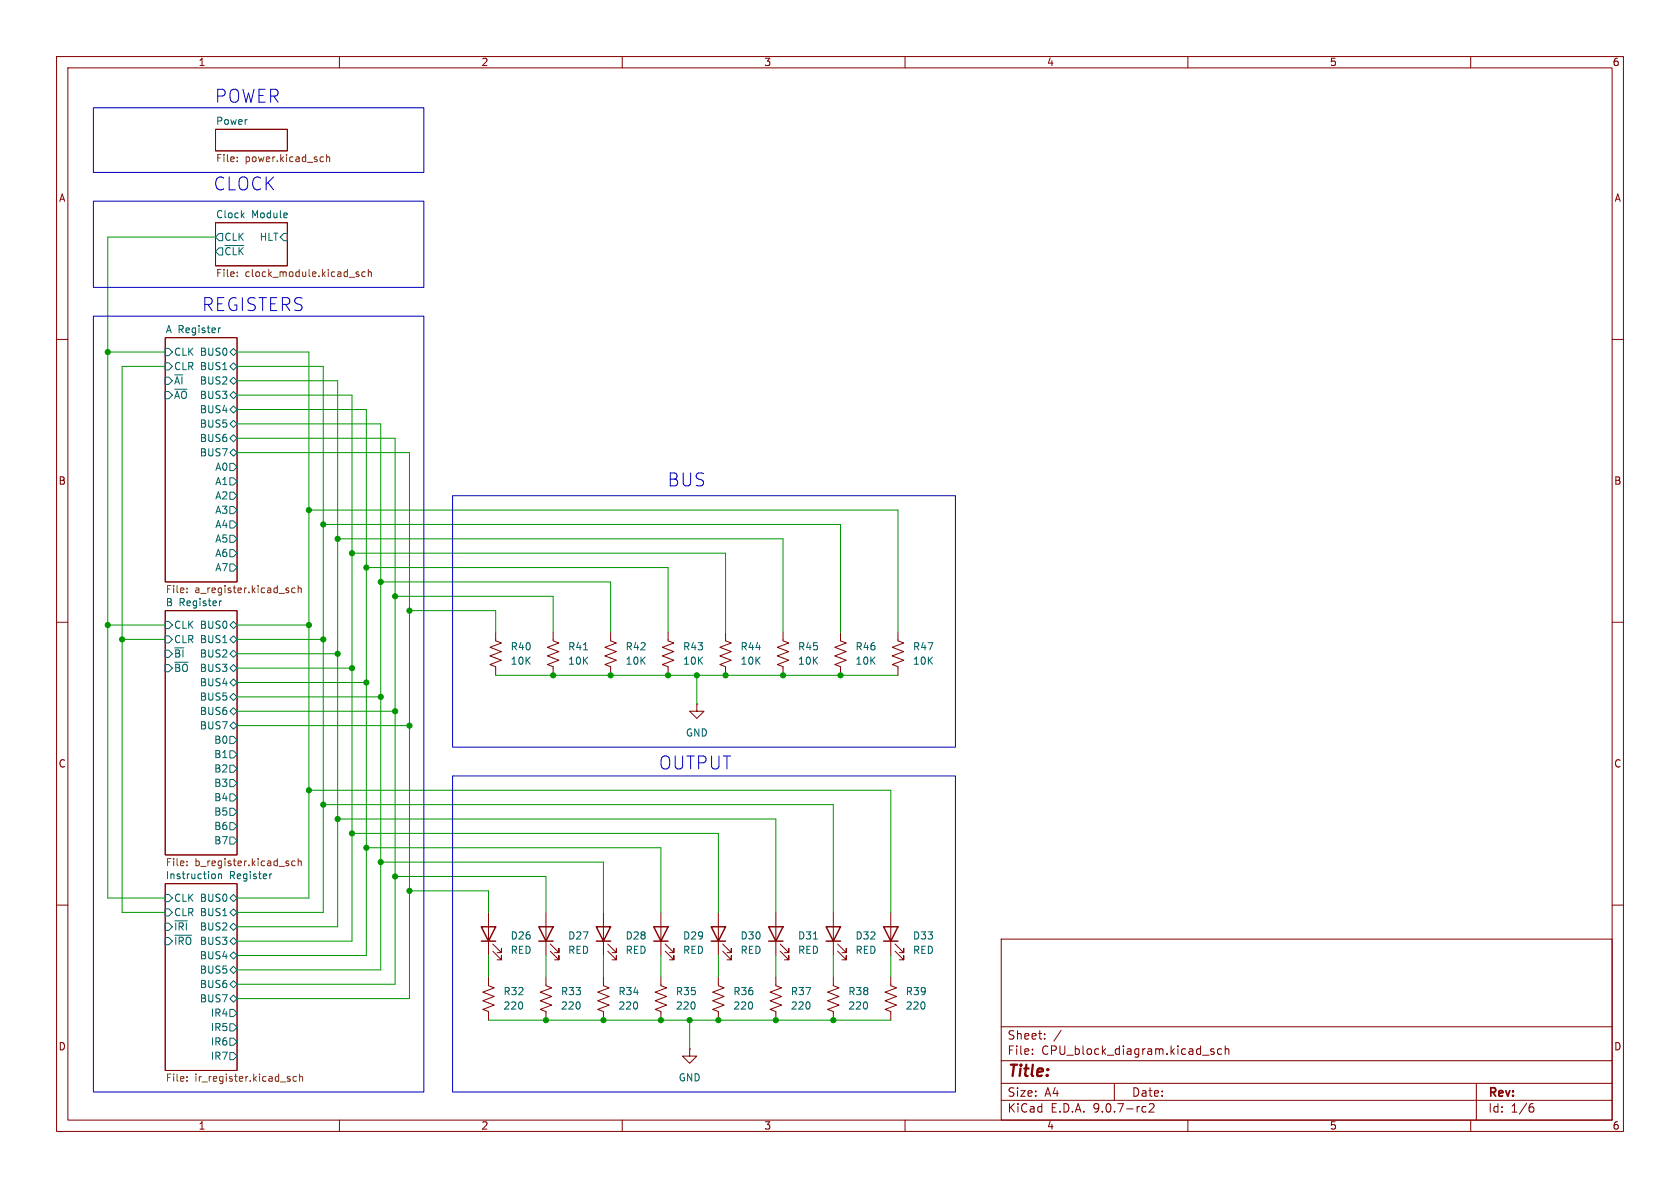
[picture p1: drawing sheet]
<svg xmlns="http://www.w3.org/2000/svg" width="297mm" height="210mm" viewBox="0 0 297 210" stroke-linecap="round" stroke-linejoin="round" font-family="sans-serif">
<g fill="none" stroke="#840000" stroke-width=".18">
<path d="M10 10h277v190h-277zM12 12h273v186h-273zM60 10v2M110 10v2M160 10v2M210 10v2M260 10v2M38.1 22.9h12.7v3.8h-12.7zM38.1 39.4h12.7v7.6h-12.7zM29.2 59.7h12.7v43.2h-12.7zM10 60h2M285 60h2"/>
<path d="M10 110h2M29.2 108h12.7v43.1h-12.7zM87.6 111.8v1.5l1 .4-2 .7 2 .8-2 .8 2 .7-2 .8 1 .4v1.5M97.8 111.8v1.5l1 .4-2 .7 2 .8-2 .8 2 .7-2 .8 1 .4v1.5M107.9 111.8v1.5l1.1 .4-2.1 .7 2.1 .8-2.1 .8 2.1 .7-2.1 .8 1 .4v1.5M118.1 111.8v1.5l1 .4-2 .7 2 .8-2 .8 2 .7-2 .8 1 .4v1.5M128.3 111.8v1.5l1 .4-2 .7 2 .8-2 .8 2 .7-2 .8 1 .4v1.5M138.4 111.8v1.5l1 .4-2 .7 2 .8-2 .8 2 .7-2 .8 1 .4v1.5M148.6 111.8v1.5l1 .4-2 .7 2 .8-2 .8 2 .7-2 .8 1 .4v1.5M158.7 111.8v1.5l1.1 .4-2.1 .7 2.1 .8-2.1 .8 2.1 .7-2.1 .8 1 .4v1.5M285 110h2M123.2 124.5v1.2h1.3l-1.3 1.3-1.3-1.3h1.3"/>
<path d="M123.2 124.5h.1M29.2 156.2h12.7v33h-12.7zM10 160h2M86.4 172.7v1.5l1 .4-2.1 .8 2.1 .7-2.1 .8 2.1 .8-2.1 .7 1.1 .4v1.5M86.4 161.3v7.6M87.1 168.1l1.5 1.6v-.8v.8h-.7M87.1 166.9l1.5 1.5v-.8v.8h-.7M96.5 172.7v1.5l1 .4-2 .8 2 .7-2 .8 2 .8-2 .7 1 .4v1.5M96.5 161.3v7.6M97.3 168.1l1.5 1.6v-.8v.8h-.8M97.3 166.9l1.5 1.5v-.8v.8h-.8M106.7 172.7v1.5l1 .4-2 .8 2 .7-2 .8 2 .8-2 .7 1 .4v1.5"/>
<path d="M106.7 161.3v7.6M107.4 168.1l1.6 1.6v-.8v.8h-.8M107.4 166.9l1.6 1.5v-.8v.8h-.8M116.8 172.7v1.5l1.1 .4-2.1 .8 2.1 .7-2.1 .8 2.1 .8-2.1 .7 1 .4v1.5M116.8 161.3v7.6M117.6 168.1l1.5 1.6v-.8v.8h-.7M117.6 166.9l1.5 1.5v-.8v.8h-.7M127 172.7v1.5l1 .4-2 .8 2 .7-2 .8 2 .8-2 .7 1 .4v1.5M127 161.3v7.6M127.8 168.1l1.5 1.6v-.8v.8h-.8M127.8 166.9l1.5 1.5v-.8v.8h-.8M137.2 172.7v1.5l1 .4-2.1 .8 2.1 .7-2.1 .8 2.1 .8-2.1 .7 1.1 .4v1.5"/>
<path d="M137.2 161.3v7.6M137.9 168.1l1.5 1.6v-.8v.8h-.7M137.9 166.9l1.5 1.5v-.8v.8h-.7M147.3 172.7v1.5l1 .4-2 .8 2 .7-2 .8 2 .8-2 .7 1 .4v1.5M147.3 161.3v7.6M148.1 168.1l1.5 1.6v-.8v.8h-.8M148.1 166.9l1.5 1.5v-.8v.8h-.8M157.5 172.7v1.5l1 .4-2 .8 2 .7-2 .8 2 .8-2 .7 1 .4v1.5M157.5 161.3v7.6M158.2 168.1l1.6 1.6v-.8v.8h-.8M158.2 166.9l1.6 1.5v-.8v.8h-.8M177 166h108v32h-108z"/>
<path d="M285 160h2M60 198v2M110 198v2M121.9 185.4v1.3h1.3l-1.3 1.3-1.3-1.3h1.3M121.9 185.4h.1M160 198v2M177 194.5h108M177 191.5h108M177 187.5h108M177 181.5h108M182.5 186.3v.1M182.5 185.5v.1"/>
<path d="M184.7 183.6v.1M184.7 182.8v.1M187.6 182.1l-1.3 2M197 191.5v3M202.2 195.6l.4 .1M202.6 196.5l-.4 .1M203.2 195.2l.5-.1 .3 .1v.3l-.9 1.1h.9M210 198v2M212.6 186.5h1.1M214.6 185.5l-.4-.1-.2 .2 .1 .2 .5 .2v.3h-.6M216 185.5l-.5-.1-.3 .3v.4l.2 .2h.6M216.6 185.5l.2-.1 .4 .1v.9"/>
<path d="M216.6 184.9v1.5M260 198v2M261 191.5v6.5M270.6 195.7h.4l.2 .3-.1 .5-.5 .1M271 195.1l-.4 .1"/>
</g>
<g fill="none" stroke="#725600" stroke-width=".18">
<path d="M41.9 28.5v.1M41.9 27.8v.1M56.8 27.7l.4 .1M57.2 28.5l-.4 .1M57.7 27.9l.2-.2 .3 .1 .1 .8M57.7 27.3v1.3M41.9 48.1v.1M41.9 48.8v.1M63 48.4l.4 .1 .1 .2-.2 .2-.4-.1M63 48.1h.4M64.6 48.1h-.4l-.2 .2 .1 .5h.5M65.1 48.2l.2-.1h.3l.1 .8"/>
<path d="M65.1 47.6v1.3M33.1 104v.1M33.1 104.7v.1M52.2 104l-.4-.1-.2 .3 .1 .5h.5M52.7 103.5v1.3M52.7 104.1l.2-.2 .3 .1 .1 .8M33.1 152.3v.1M33.1 152.9v.1M52.2 152.3l-.4-.1-.2 .2 .1 .6h.5M52.7 152.3l.2-.1 .3 .1 .1 .7M52.7 151.8v1.2M33.1 191v.1"/>
<path d="M33.1 190.4v.1M51.1 190.7l.2 .2-.2 .2M51.1 190.3l.2 .1M52.4 190.4l-.4-.1-.2 .2 .1 .6h.5M53 190.4l.1-.1 .3 .1 .1 .7M53 189.9v1.2"/>
</g>
<g fill="none" stroke="#006464" stroke-width=".18">
<path d="M42.8 38l.4 .5M43.2 37.6l-.5 .5M38.7 41.3h.7v1.2h-.7l-.6-.6zM38.7 43.8h.7v1.3h-.7l-.6-.6zM39 58l-.4 .2M39.8 43.4h3.3M50.2 41.3h.6v1.2h-.6l-.7-.6zM29.2 61.6h.6l.7 .6-.7 .7h-.6zM29.2 64.1h.6l.7 .7-.7 .6h-.6zM29.2 66.7h.6l.7 .6-.7 .6h-.6zM29.2 69.2h.6l.7 .7-.7 .6h-.6zM40.6 62.2l.7-.6 .6 .6-.6 .7z"/>
<path d="M40.6 64.8l.7-.7 .6 .7-.6 .6zM40.6 67.3l.7-.6 .6 .6-.6 .6zM40.6 69.9l.7-.7 .6 .7-.6 .6zM40.6 77.5l.7-.7 .6 .7-.6 .6zM41.3 71.8l.6 .6-.6 .6-.7-.6zM41.3 74.3l.6 .6-.6 .7-.7-.7zM40.6 81.9h.7l.6 .7-.6 .6h-.7zM40.6 84.5h.7l.6 .6-.6 .6h-.7zM40.6 87h.7l.6 .6-.6 .7h-.7zM40.6 89.5h.7l.6 .7-.6 .6h-.7zM40.6 92.1h.7l.6 .6-.6 .6h-.7zM40.6 94.6h.7l.6 .7-.6 .6h-.7z"/>
<path d="M40.6 97.2h.7l.6 .6-.6 .6h-.7zM40.6 99.7h.7l.6 .6-.6 .7h-.7zM40.6 80l.7-.6 .6 .6-.6 .6zM29.2 109.9h.6l.7 .6-.7 .6h-.6zM29.2 112.4h.6l.7 .6-.7 .7h-.6zM29.2 114.9h.6l.7 .7-.7 .6h-.6zM29.2 117.5h.6l.7 .6-.7 .6h-.6zM39.2 106.2l-.4 .3M40.6 110.5l.7-.6 .6 .6-.6 .6zM40.6 113l.7-.6 .6 .6-.6 .7zM40.6 115.6l.7-.7 .6 .7-.6 .6zM40.6 118.1l.7-.6 .6 .6-.6 .6z"/>
<path d="M103.2 114.9h.7M40.6 130.2h.7l.6 .6-.6 .6h-.7zM40.6 132.7h.7l.6 .7-.6 .6h-.7zM40.6 135.3h.7l.6 .6-.6 .6h-.7zM40.6 137.8h.7l.6 .6-.6 .7h-.7zM40.6 123.2l.7-.6 .6 .6-.6 .6zM40.6 125.7l.7-.6 .6 .6-.6 .7zM40.6 128.3l.7-.7 .6 .7-.6 .6zM41.3 120l.6 .7-.6 .6-.7-.6zM29.2 158.1h.6l.7 .7-.7 .6h-.6zM37.8 154.5l.3 .2v.4l-.3 .2M38.6 154.6l.2-.1h.3l.1 .8"/>
<path d="M38.6 154.5v.8M40.6 158.8l.7-.7 .6 .7-.6 .6zM40.6 140.3h.7l.6 .7-.6 .6h-.7zM40.6 142.9h.7l.6 .6-.6 .6h-.7zM40.6 145.4h.7l.6 .7-.6 .6h-.7zM40.6 148h.7l.6 .6-.6 .6h-.7zM48.1 154.5l-.4 .2M29.2 160.7h.6l.7 .6-.7 .6h-.6zM29.2 163.2h.6l.7 .6-.7 .7h-.6zM29.2 165.7h.6l.7 .7-.7 .6h-.6zM30.9 165.3h2.9M40.6 161.3l.7-.6 .6 .6-.6 .6z"/>
<path d="M40.6 163.8l.7-.6 .6 .6-.6 .7zM40.6 166.4l.7-.7 .6 .7-.6 .6zM40.6 168.9l.7-.6 .6 .6-.6 .6zM40.6 171.5l.7-.7 .6 .7-.6 .6zM40.6 174l.7-.6 .6 .6-.6 .6zM40.6 176.5l.7-.6 .6 .6-.6 .7zM40.6 178.4h.7l.6 .7-.6 .6h-.7zM143.8 166h.7M40.6 181h.7l.6 .6-.6 .6h-.7zM40.6 183.5h.7l.6 .7-.6 .6h-.7zM40.6 186.1h.7l.6 .6-.6 .6h-.7z"/>
</g>
<g fill="none" stroke="#840000" stroke-width=".25">
<path d="M85.1 163.8h2.5l-1.2 2.6zM85.1 166.4h2.5M95.2 163.8h2.6l-1.3 2.6zM95.2 166.4h2.6M105.4 163.8h2.5l-1.2 2.6zM105.4 166.4h2.5M115.6 163.8h2.5l-1.3 2.6zM115.6 166.4h2.5M125.7 163.8h2.6l-1.3 2.6zM125.7 166.4h2.6M135.9 163.8h2.5l-1.2 2.6zM135.9 166.4h2.5"/>
<path d="M146 163.8h2.6l-1.3 2.6zM146 166.4h2.6M156.2 163.8h2.5l-1.2 2.6zM156.2 166.4h2.5"/>
</g>
<g fill="none" stroke="#009600" stroke-width=".18">
<path d="M38.1 41.9h-19.1v116.9h10.2M19 62.2h10.2M29.2 64.8h-7.6v96.5h7.6M41.9 74.9h25.4v96.6h-25.4M41.9 62.2h12.7v96.6h-12.7M41.9 72.4h22.9v96.5h-22.9M41.9 69.9h20.3v96.5h-20.3M41.9 64.8h15.2v96.5h-15.2M41.9 77.5h27.9v96.5h-27.9M41.9 67.3h17.8v96.5h-17.8M41.9 80h30.5v96.5h-30.5M54.6 90.2h104.1v21.6"/>
<path d="M57.1 92.7h91.5v19.1M59.7 95.3h78.7v16.5M62.2 97.8h66.1v14M19 110.5h10.2M21.6 113h7.6M41.9 113h15.2M41.9 118.1h20.3M41.9 115.6h17.8M41.9 110.5h12.7M64.8 100.3h53.3v11.5M67.3 102.9h40.6v8.9M69.8 105.4h28v6.4"/>
<path d="M72.4 108h15.2v3.8M87.6 119.4h71.1M123.2 119.4v5.1M41.9 123.2h25.4M41.9 120.7h22.9M41.9 125.7h27.9M41.9 128.3h30.5M54.6 139.7h102.9v21.6M57.1 142.2h90.2v19.1M59.7 144.8h77.5v16.5M62.2 147.3h64.8v14M64.8 149.9h52v11.4"/>
<path d="M67.3 152.4h39.4v8.9M69.8 154.9h26.7v6.4M72.4 157.5h14v3.8M86.4 168.9v3.8M96.5 168.9v3.8M106.7 168.9v3.8M116.8 168.9v3.8M127 168.9v3.8M137.2 168.9v3.8M147.3 168.9v3.8M157.5 168.9v3.8M86.4 180.3h71.1"/>
<path d="M121.9 180.3v5.1"/>
</g>
<path d="M16.5 19.1h58.4v11.4h-58.4zM16.5 35.6h58.4v15.2h-58.4zM16.5 55.9h58.4v137.1h-58.4zM80 87.6h88.9v44.5h-88.9zM80 137.2h88.9v55.8h-88.9z" fill="none" stroke="#0000c2" stroke-width=".18"/>
<g fill="#009600" stroke="#009600" stroke-width=".18">
<circle cx="69.8" cy="154.9" r=".46"/>
<circle cx="67.3" cy="152.4" r=".46"/>
<circle cx="64.8" cy="149.9" r=".46"/>
<circle cx="59.7" cy="144.8" r=".46"/>
<circle cx="62.2" cy="147.3" r=".46"/>
<circle cx="64.8" cy="120.7" r=".46"/>
<circle cx="57.1" cy="113" r=".46"/>
<circle cx="54.6" cy="110.5" r=".46"/>
<circle cx="59.7" cy="115.6" r=".46"/>
<circle cx="67.3" cy="123.2" r=".46"/>
<circle cx="62.2" cy="118.1" r=".46"/>
<circle cx="19" cy="62.2" r=".46"/>
<circle cx="19" cy="110.5" r=".46"/>
<circle cx="21.6" cy="113" r=".46"/>
<circle cx="54.6" cy="139.7" r=".46"/>
<circle cx="72.4" cy="128.3" r=".46"/>
<circle cx="69.8" cy="125.7" r=".46"/>
<circle cx="57.1" cy="142.2" r=".46"/>
<circle cx="72.4" cy="108" r=".46"/>
<circle cx="121.9" cy="180.3" r=".46"/>
<circle cx="116.8" cy="180.3" r=".46"/>
<circle cx="106.7" cy="180.3" r=".46"/>
<circle cx="72.4" cy="157.5" r=".46"/>
<circle cx="96.5" cy="180.3" r=".46"/>
<circle cx="147.3" cy="180.3" r=".46"/>
<circle cx="137.2" cy="180.3" r=".46"/>
<circle cx="127" cy="180.3" r=".46"/>
<circle cx="54.6" cy="90.2" r=".46"/>
<circle cx="57.1" cy="92.7" r=".46"/>
<circle cx="59.7" cy="95.3" r=".46"/>
<circle cx="62.2" cy="97.8" r=".46"/>
<circle cx="118.1" cy="119.4" r=".46"/>
<circle cx="123.2" cy="119.4" r=".46"/>
<circle cx="64.8" cy="100.3" r=".46"/>
<circle cx="67.3" cy="102.9" r=".46"/>
<circle cx="69.8" cy="105.4" r=".46"/>
<circle cx="107.9" cy="119.4" r=".46"/>
<circle cx="97.8" cy="119.4" r=".46"/>
<circle cx="138.4" cy="119.4" r=".46"/>
<circle cx="148.6" cy="119.4" r=".46"/>
<circle cx="128.3" cy="119.4" r=".46"/>
</g>
<g font-size="3.2" fill="#0000c2">
<text x="37.8" y="18.4">POWER</text>
<text x="37.6" y="33.9">CLOCK</text>
<text x="35.6" y="55.2">REGISTERS</text>
<text x="117.9" y="86.2">BUS</text>
<text x="116.3" y="136.2">OUTPUT</text>
</g>
<text font-size="2.8" fill="#840000" x="178" y="190.9">Title:</text>
<g font-size="2.1" fill="#840000">
<text x="178" y="184">Sheet:</text>
<text x="178" y="186.7">File:</text>
<text x="184.1" y="186.7">CPU_block_diagram.kicad_sch</text>
<text x="178" y="196.9">KiCad</text>
<text x="178" y="194.1">Size:</text>
<text x="184.7" y="194.1">A4</text>
<text x="185.7" y="196.9">E.D.A.</text>
<text x="193.3" y="196.9">9.0.7-rc2</text>
<text x="200" y="194.1">Date:</text>
<text x="263" y="194.3">Rev:</text>
<text x="263" y="196.9">Id:</text>
<text x="267.1" y="196.9">1/6</text>
</g>
<g font-size="1.8" fill="#840000">
<text x="35" y="11.9">1</text>
<text x="85" y="11.9">2</text>
<text x="135" y="11.9">3</text>
<text x="185" y="11.9">4</text>
<text x="235" y="11.9">5</text>
<text x="285" y="11.9">6</text>
<text x="10.3" y="35.9">A</text>
<text x="285.3" y="35.9">A</text>
<text x="10.3" y="85.9">B</text>
<text x="285.3" y="85.9">B</text>
<text x="10.3" y="135.9">C</text>
<text x="285.3" y="135.9">C</text>
<text x="10.3" y="185.9">D</text>
<text x="285.3" y="185.9">D</text>
<text x="35" y="199.9">1</text>
<text x="85" y="199.9">2</text>
<text x="135" y="199.9">3</text>
<text x="185" y="199.9">4</text>
<text x="235" y="199.9">5</text>
<text x="285" y="199.9">6</text>
</g>
<g font-size="1.8" fill="#006464">
<text x="38.1" y="22.1">Power</text>
<text x="38.1" y="38.7">Clock</text>
<text x="44.5" y="38.7">Module</text>
<text x="39.6" y="42.8">CLK</text>
<text x="39.6" y="45.3">~{CLK}</text>
<text x="45.8" y="42.8">HLT</text>
<text x="29.2" y="59">A Register</text>
<text x="30.7" y="63.1">CLK BUS0</text>
<text x="30.7" y="65.6">CLR BUS1</text>
<text x="30.7" y="68.2">~{AI} BUS2</text>
<text x="30.7" y="70.7">~{AO}BUS3</text>
<text x="35.2" y="73.3">BUS4</text>
<text x="35.2" y="75.8">BUS5</text>
<text x="35.2" y="78.3">BUS6</text>
<text x="35.2" y="80.9">BUS7</text>
<text x="37.9" y="83.4">A0</text>
<text x="37.9" y="86">A1</text>
<text x="37.9" y="88.5">A2</text>
<text x="37.9" y="91">A3</text>
<text x="37.9" y="93.6">A4</text>
<text x="37.9" y="96.1">A5</text>
<text x="37.9" y="98.7">A6</text>
<text x="37.9" y="101.2">A7</text>
<text x="29.2" y="107.2">B</text>
<text x="31.7" y="107.2">Register</text>
<text x="30.7" y="111.4">CLK BUS0</text>
<text x="30.7" y="113.9">CLR BUS1</text>
<text x="30.7" y="116.4">~{BI} BUS2</text>
<text x="30.7" y="119">~{BO}BUS3</text>
<text x="90.2" y="115.2">R40</text>
<text x="90.2" y="117.7">10K</text>
<text x="100.3" y="115.2">R41</text>
<text x="100.3" y="117.7">10K</text>
<text x="110.5" y="115.2">R42</text>
<text x="110.5" y="117.7">10K</text>
<text x="120.7" y="115.2">R43</text>
<text x="120.7" y="117.7">10K</text>
<text x="130.8" y="115.2">R44</text>
<text x="130.8" y="117.7">10K</text>
<text x="141" y="115.2">R45</text>
<text x="141" y="117.7">10K</text>
<text x="151.1" y="115.2">R46</text>
<text x="151.1" y="117.7">10K</text>
<text x="161.3" y="115.2">R47</text>
<text x="161.3" y="117.7">10K</text>
<text x="35.2" y="121.5">BUS4</text>
<text x="35.2" y="124.1">BUS5</text>
<text x="35.2" y="126.6">BUS6</text>
<text x="35.2" y="129.1">BUS7</text>
<text x="37.8" y="131.7">B0</text>
<text x="121.2" y="130.4">GND</text>
<text x="37.8" y="134.2">B1</text>
<text x="37.8" y="136.8">B2</text>
<text x="37.8" y="139.3">B3</text>
<text x="37.8" y="141.8">B4</text>
<text x="37.8" y="144.4">B5</text>
<text x="37.8" y="146.9">B6</text>
<text x="37.8" y="149.5">B7</text>
<text x="29.2" y="155.5">Instruction</text>
<text x="40.5" y="155.5">Register</text>
<text x="30.7" y="159.6">CLK BUS0</text>
<text x="30.7" y="162.2">CLR BUS1</text>
<text x="30.7" y="164.7">~{IRI}BUS2</text>
<text x="30.7" y="167.2">~{IRO}</text>
<text x="35.2" y="167.2">BUS3</text>
<text x="90.2" y="166.3">D26</text>
<text x="100.3" y="166.3">D27</text>
<text x="110.5" y="166.3">D28</text>
<text x="120.7" y="166.3">D29</text>
<text x="130.8" y="166.3">D30</text>
<text x="141" y="166.3">D31</text>
<text x="151.1" y="166.3">D32</text>
<text x="161.3" y="166.3">D33</text>
<text x="35.2" y="169.8">BUS4</text>
<text x="35.2" y="172.3">BUS5</text>
<text x="90.2" y="168.8">RED</text>
<text x="100.3" y="168.8">RED</text>
<text x="110.5" y="168.8">RED</text>
<text x="120.7" y="168.8">RED</text>
<text x="130.8" y="168.8">RED</text>
<text x="141" y="168.8">RED</text>
<text x="151.1" y="168.8">RED</text>
<text x="161.3" y="168.8">RED</text>
<text x="35.2" y="174.9">BUS6</text>
<text x="35.2" y="177.4">BUS7</text>
<text x="37.2" y="179.9">IR4</text>
<text x="88.9" y="178.7">220</text>
<text x="88.9" y="176.1">R32</text>
<text x="99.1" y="178.7">220</text>
<text x="99.1" y="176.1">R33</text>
<text x="109.2" y="178.7">220</text>
<text x="109.2" y="176.1">R34</text>
<text x="119.4" y="178.7">220</text>
<text x="119.4" y="176.1">R35</text>
<text x="129.5" y="178.7">220</text>
<text x="129.5" y="176.1">R36</text>
<text x="139.7" y="178.7">220</text>
<text x="139.7" y="176.1">R37</text>
<text x="149.9" y="178.7">220</text>
<text x="149.9" y="176.1">R38</text>
<text x="160" y="178.7">220</text>
<text x="160" y="176.1">R39</text>
<text x="37.2" y="182.5">IR5</text>
<text x="37.2" y="185">IR6</text>
<text x="37.2" y="187.6">IR7</text>
<text x="119.9" y="191.4">GND</text>
</g>
<g font-size="1.8" fill="#725600">
<text x="38.1" y="29">File:</text>
<text x="43.3" y="29">power.kicad_sch</text>
<text x="38.1" y="49.3">File:</text>
<text x="43.3" y="49.3">clock_module.kicad_sch</text>
<text x="29.2" y="105.2">File:</text>
<text x="34.4" y="105.2">a_register.kicad_sch</text>
<text x="29.2" y="153.4">File:</text>
<text x="34.4" y="153.4">b_register.kicad_sch</text>
<text x="29.2" y="191.5">File:</text>
<text x="34.4" y="191.5">ir_register.kicad_sch</text>
</g>
</svg>
